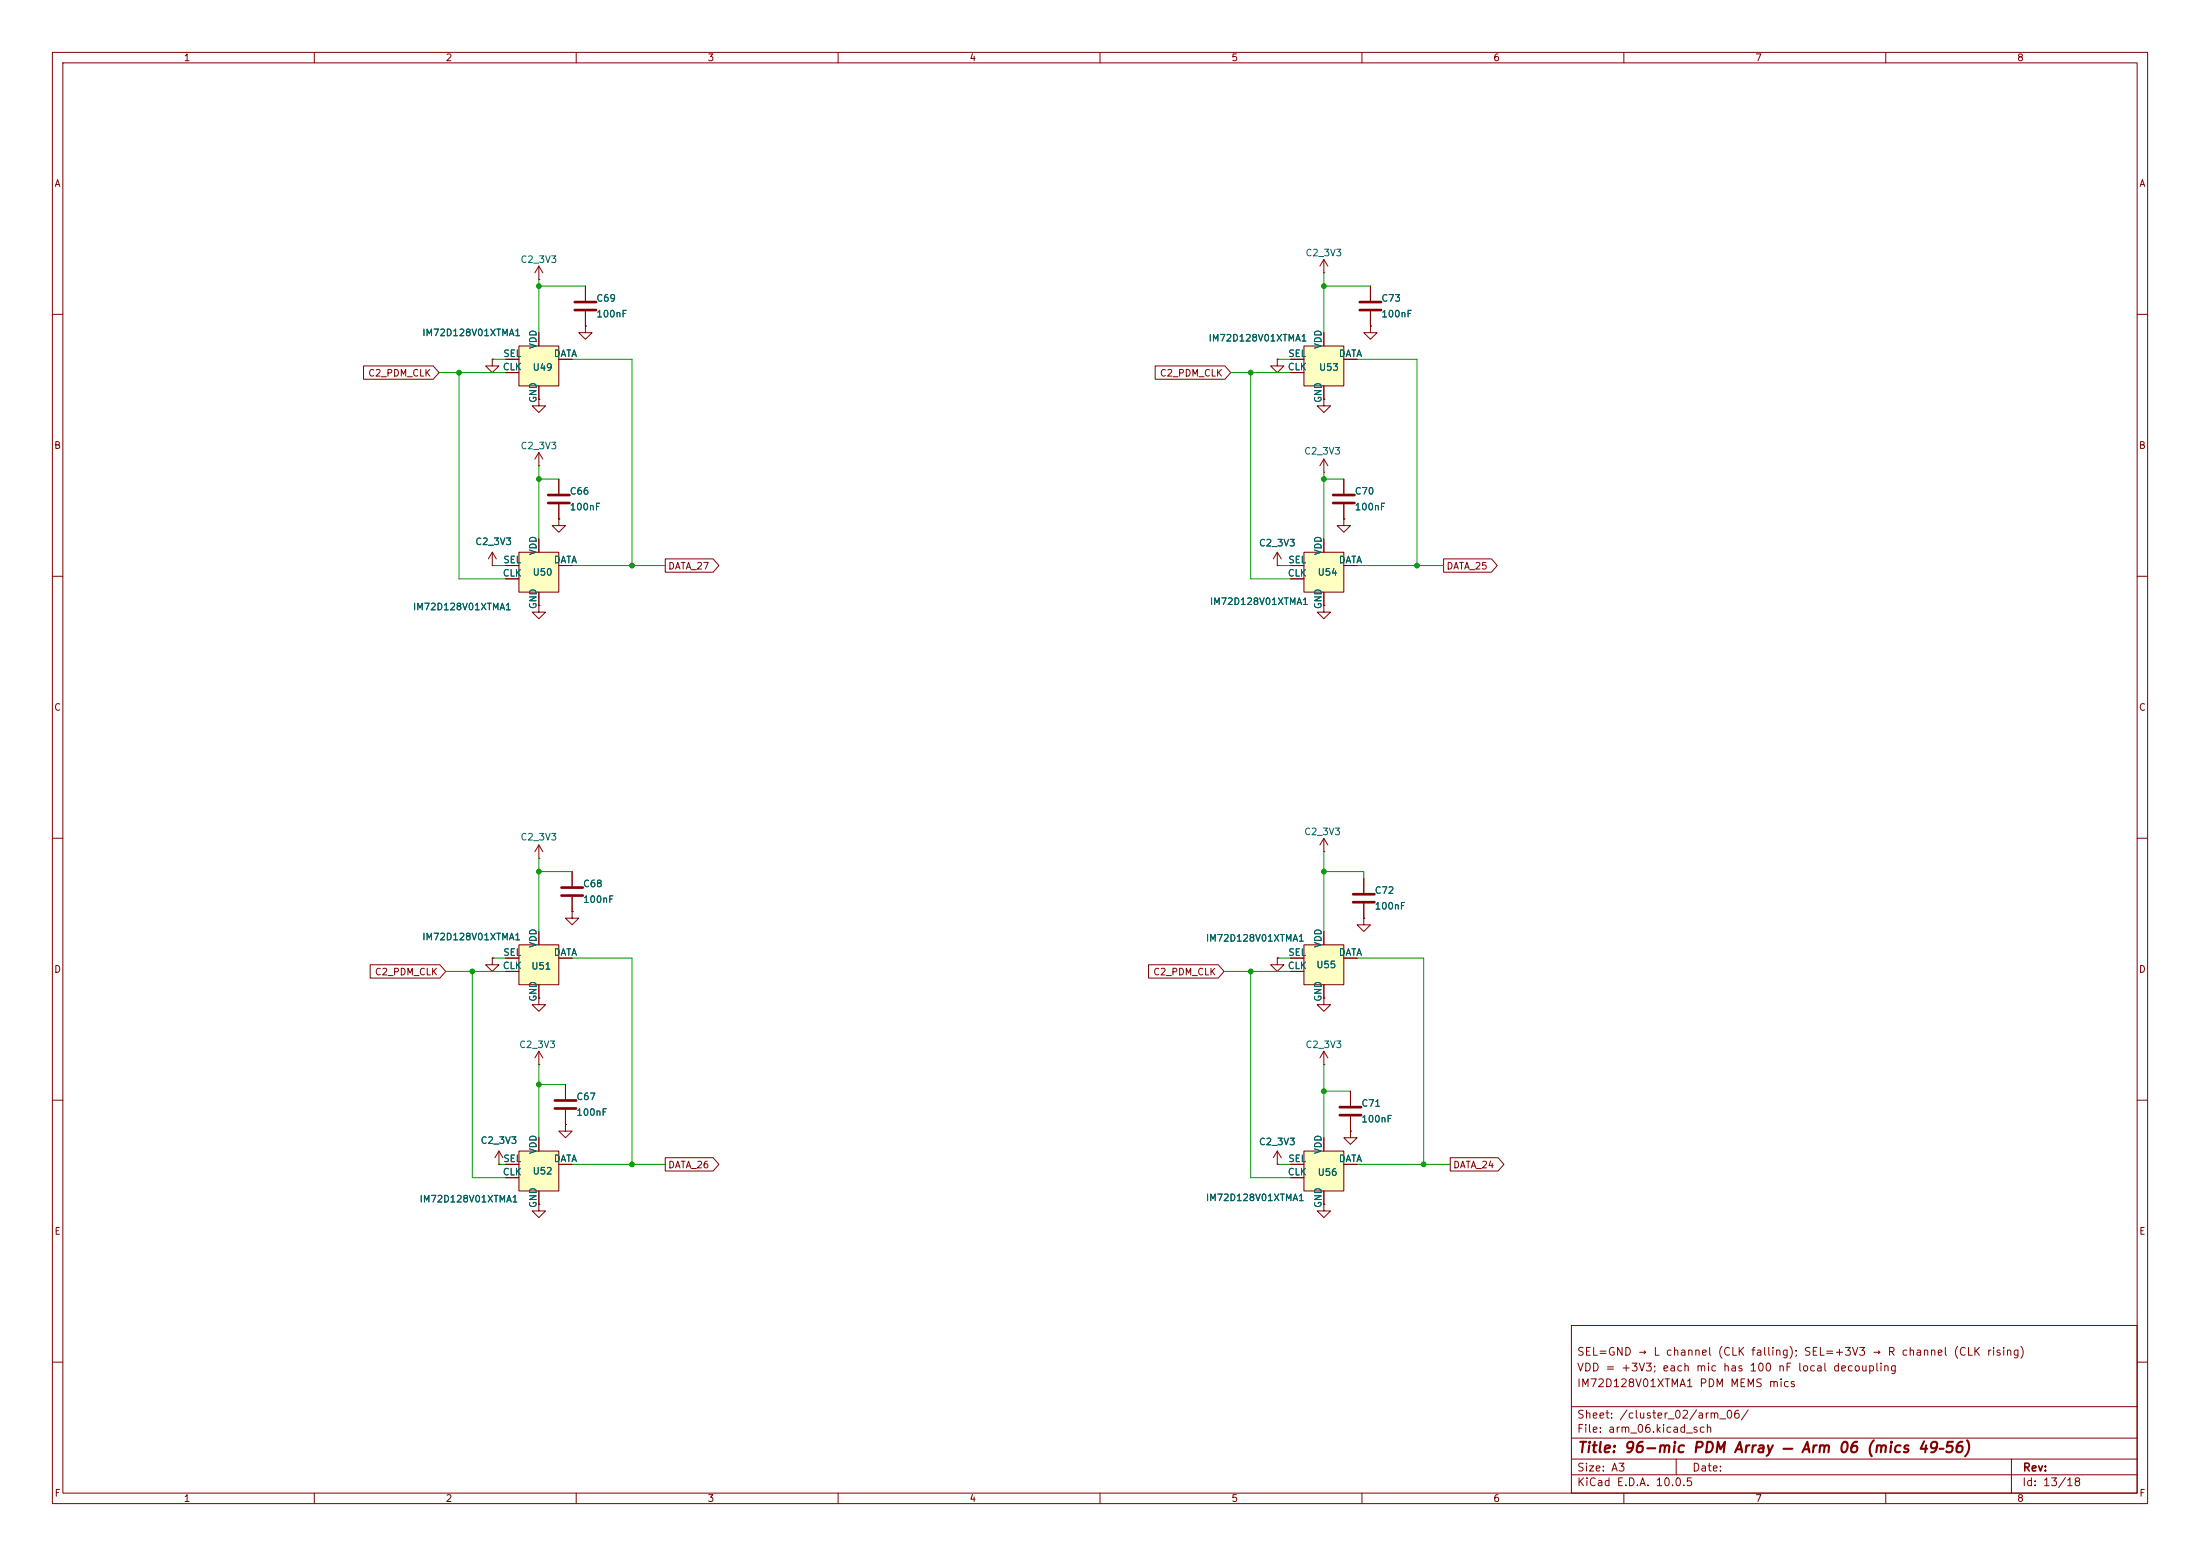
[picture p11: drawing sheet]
<svg xmlns="http://www.w3.org/2000/svg" width="420mm" height="297mm" viewBox="0 0 420 297" stroke-linecap="round" stroke-linejoin="round" font-family="sans-serif">
<g fill="none" stroke="#840000" stroke-width=".19">
<path d="M10 10h400v277h-400zM12 12h396v273h-396zM60 10v2M110 10v2M160 10v2M210 10v2M260 10v2M310 10v2M360 10v2M102.9 53.3h.1M102.9 50.8l-.8 1.3M102.9 50.8l.7 1.3"/>
<path d="M102.9 50.8v2.5M111.8 54.6v2.8M111.8 59.4v2.8M10 60h2M111.8 62.2v1.3h1.2l-1.2 1.3-1.3-1.3h1.3M111.8 62.2h.1M261.6 62.2v1.3h1.3l-1.3 1.3-1.3-1.3h1.3M261.6 62.2h.1M408 60h2M106.7 99.1v1.2h1.2l-1.2 1.3-1.3-1.3h1.3M106.7 99.1h.1M10 110h2"/>
<path d="M94 108h.1M94 105.4l-.8 1.3M94 105.4l.7 1.3M94 105.4v2.6M102.9 115.6v1.2h1.2l-1.2 1.3-1.3-1.3h1.3M102.9 115.6h.1M408 110h2M10 160h2M408 160h2M10 210h2M408 210h2M300 253h108v32h-108z"/>
<path d="M10 260h2M300 278.5h108M300 274.5h108M300 268.5h108M320 278.5v3M384 278.5v6.5M408 260h2M60 285v2M110 285v2M160 285v2M210 285v2M260 285v2"/>
<path d="M300 281.5h108M310 285v2M360 285v2"/>
</g>
<path d="M109.7 57.7h4.1M109.7 59.2h4.1" fill="none" stroke="#840000" stroke-width=".51"/>
<path d="M99.1 105.4h7.6v7.6h-7.6z" fill="#ffffc2"/>
<g fill="none" stroke="#840000" stroke-width=".19">
<path d="M252.7 52.1h.1M252.7 49.5l-.7 1.3M252.7 49.5l.8 1.3M252.7 49.5v2.6M261.6 54.6v2.8M261.6 59.4v2.8M252.7 76.2v1.3h1.3l-1.3 1.2-1.2-1.2h1.2M252.7 76.2h.1M106.7 91.4v2.8M106.7 96.3v2.8M252.7 90.2h.1M252.7 87.6v2.6"/>
<path d="M252.7 87.6l-.7 1.3M252.7 87.6l.8 1.3M96.5 108h2.6M96.5 110.5h2.6M99.1 105.4h7.6v7.6h-7.6zM102.9 102.9v2.5M102.9 113v2.6M106.7 108h2.5M243.8 108h.1M243.8 105.4l-.7 1.3M243.8 105.4l.8 1.3M243.8 105.4v2.6"/>
</g>
<path d="M259.6 57.7h4.1M259.6 59.2h4.1M104.6 94.5h4.1M104.6 96h4.1" fill="none" stroke="#840000" stroke-width=".51"/>
<path d="M248.9 105.4h7.6v7.6h-7.6z" fill="#ffffc2"/>
<path d="M256.5 99.1v1.2h1.3l-1.3 1.3-1.2-1.3h1.2M256.5 99.1h.1M256.5 91.4v2.8M256.5 96.3v2.8M246.4 108h2.5M246.4 110.5h2.5M248.9 105.4h7.6v7.6h-7.6zM252.7 115.6v1.2h1.3l-1.3 1.3-1.2-1.3h1.2M252.7 115.6h.1M252.7 102.9v2.5M252.7 113v2.6M256.5 108h2.6" fill="none" stroke="#840000" stroke-width=".19"/>
<path d="M254.5 94.5h4.1M254.5 96h4.1" fill="none" stroke="#840000" stroke-width=".51"/>
<path d="M248.9 180.3h7.6v7.7h-7.6z" fill="#ffffc2"/>
<path d="M252.7 177.8v2.5M246.4 182.9h2.5M246.4 185.4h2.5M248.9 180.3h7.6v7.7h-7.6zM252.7 188v2.5M256.5 182.9h2.6M252.7 229.9v1.2h1.3l-1.3 1.3-1.2-1.3h1.2M252.7 229.9h.1" fill="none" stroke="#840000" stroke-width=".19"/>
<path d="M248.9 219.7h7.6v7.6h-7.6z" fill="#ffffc2"/>
<g fill="none" stroke="#840000" stroke-width=".19">
<path d="M102.9 76.2v1.3h1.2l-1.2 1.2-1.3-1.2h1.3M102.9 76.2h.1M102.9 88.9h.1M102.9 86.4l-.8 1.2M102.9 86.4l.7 1.2M102.9 86.4v2.5M252.7 162.6h.1M252.7 160v2.6M252.7 160l-.7 1.3M252.7 160l.8 1.3M260.3 175.3v1.2h1.3l-1.3 1.3-1.2-1.3h1.2M260.3 175.3h.1"/>
<path d="M260.3 167.6v2.8M260.3 172.5v2.8M243.8 182.9v1.3h1.3l-1.3 1.2-1.2-1.2h1.2M243.8 182.9h.1M252.7 190.5v1.3h1.3l-1.3 1.2-1.2-1.2h1.2M252.7 190.5h.1M107.9 214.6v1.3h1.3l-1.3 1.3-1.2-1.3h1.2M107.9 214.6h.1M243.8 219.7l-.7 1.3M243.8 219.7l.8 1.3M243.8 219.7v2.5M248.9 219.7h7.6v7.6h-7.6z"/>
<path d="M252.7 203.2h.1M252.7 200.7v2.5M252.7 217.2v2.5M252.7 200.7l-.7 1.2M252.7 200.7l.8 1.2M257.8 215.9v1.3h1.3l-1.3 1.2-1.3-1.2h1.3M257.8 215.9h.1M257.8 208.3v2.8M257.8 213.1v2.8M243.8 222.2h.1M246.4 222.2h2.5M246.4 224.8h2.5"/>
<path d="M252.7 227.3v2.6M256.5 222.2h2.6"/>
</g>
<path d="M258.3 170.7h4.1M258.3 172.2h4.1M255.8 211.3h4M255.8 212.9h4" fill="none" stroke="#840000" stroke-width=".51"/>
<path d="M99.1 66h7.6v7.7h-7.6z" fill="#ffffc2"/>
<g fill="none" stroke="#840000" stroke-width=".19">
<path d="M94 68.6v1.3h1.2l-1.2 1.2-1.3-1.2h1.3M94 68.6h.1M96.5 68.6h2.6M96.5 71.1h2.6M99.1 66h7.6v7.7h-7.6zM102.9 63.5v2.5M102.9 73.7v2.5M106.7 68.6h2.5M94 182.9v1.3h1.2l-1.2 1.2-1.3-1.2h1.3M94 182.9h.1M102.9 203.2h.1M102.9 200.7v2.5"/>
<path d="M102.9 200.7l-.8 1.2M102.9 200.7l.7 1.2M102.9 229.9v1.2h1.2l-1.2 1.3-1.3-1.3h1.3M102.9 229.9h.1"/>
</g>
<path d="M99.1 180.3h7.6v7.7h-7.6z" fill="#ffffc2"/>
<path d="M102.9 177.8v2.5M109.2 166.4v2.8M109.2 171.2v2.8M96.5 182.9h2.6M96.5 185.4h2.6M99.1 180.3h7.6v7.7h-7.6zM102.9 188v2.5M106.7 182.9h2.5" fill="none" stroke="#840000" stroke-width=".19"/>
<path d="M107.2 169.4h4.1M107.2 170.9h4.1" fill="none" stroke="#840000" stroke-width=".51"/>
<path d="M248.9 66h7.6v7.7h-7.6z" fill="#ffffc2"/>
<g fill="none" stroke="#840000" stroke-width=".19">
<path d="M243.8 68.6v1.3h1.3l-1.3 1.2-1.2-1.2h1.2M243.8 68.6h.1M246.4 68.6h2.5M246.4 71.1h2.5M248.9 66h7.6v7.7h-7.6zM252.7 63.5v2.5M252.7 73.7v2.5M256.5 68.6h2.6M102.9 163.8h.1M102.9 161.3l-.8 1.3M102.9 161.3l.7 1.3M102.9 161.3v2.5"/>
<path d="M109.2 174v1.3h1.3l-1.3 1.2-1.3-1.2h1.3M109.2 174h.1M102.9 190.5v1.3h1.2l-1.2 1.2-1.3-1.2h1.3M102.9 190.5h.1M95.2 219.7l-.7 1.3M95.2 219.7l.8 1.3M95.2 219.7v2.5M107.9 207v2.8M107.9 211.8v2.8M95.2 222.2h.1"/>
</g>
<path d="M105.9 210.1h4.1M105.9 211.6h4.1" fill="none" stroke="#840000" stroke-width=".51"/>
<path d="M99.1 219.7h7.6v7.6h-7.6z" fill="#ffffc2"/>
<g fill="none" stroke="#840000" stroke-width=".19">
<path d="M111.8 54.6v2.8M111.8 59.4v2.8M261.6 54.6v2.8M261.6 59.4v2.8M69.4 69.8h13.3l1.1 1.3-1.1 1.3h-13.3zM94 68.6h.1M96.5 68.6h2.6M96.5 71.1h2.6M102.9 76.2h.1M102.9 63.5v2.5M102.9 73.7v2.5M106.7 68.6h2.5"/>
<path d="M111.8 62.2h.1M220.5 69.8h13.3l1.1 1.3-1.1 1.3h-13.3zM243.8 68.6h.1M246.4 68.6h2.5M246.4 71.1h2.5M252.7 76.2h.1M252.7 63.5v2.5M252.7 73.7v2.5M256.5 68.6h2.6M261.6 62.2h.1M106.7 99.1h.1M106.7 91.4v2.8"/>
<path d="M106.7 96.3v2.8M256.5 99.1h.1M256.5 91.4v2.8M256.5 96.3v2.8M94 108h.1M96.5 108h2.6M96.5 110.5h2.6M102.9 115.6h.1M102.9 102.9v2.5M102.9 113v2.6M106.7 108h2.5M127 106.7h9.1l1.1 1.3-1.1 1.2h-9.1z"/>
<path d="M243.8 108h.1M246.4 108h2.5M246.4 110.5h2.5M252.7 115.6h.1M252.7 102.9v2.5M252.7 113v2.6M256.5 108h2.6M275.6 106.7h9.1l1.1 1.3-1.1 1.2h-9.1zM102.9 177.8v2.5M109.2 174h.1M109.2 166.4v2.8M109.2 171.2v2.8"/>
<path d="M252.7 177.8v2.5M260.3 175.3h.1M260.3 167.6v2.8M260.3 172.5v2.8M70.7 184.1h13.3l1.1 1.3-1.1 1.3h-13.3zM94 182.9h.1M96.5 182.9h2.6M96.5 185.4h2.6M102.9 190.5h.1M102.9 188v2.5M106.7 182.9h2.5M219.3 184.1h13.3l1.1 1.3-1.1 1.3h-13.3z"/>
<path d="M243.8 182.9h.1M246.4 182.9h2.5M246.4 185.4h2.5M252.7 190.5h.1M252.7 188v2.5M256.5 182.9h2.6M99.1 219.7h7.6v7.6h-7.6zM102.9 217.2v2.5M107.9 214.6h.1M107.9 207v2.8M107.9 211.8v2.8M252.7 217.2v2.5"/>
<path d="M257.8 215.9h.1M257.8 208.3v2.8M257.8 213.1v2.8M95.2 222.2h.1M96.5 222.2h2.6M96.5 224.8h2.6M102.9 229.9h.1M102.9 227.3v2.6M106.7 222.2h2.5M127 221h9.1l1.1 1.2-1.1 1.3h-9.1zM243.8 222.2h.1M246.4 222.2h2.5"/>
<path d="M246.4 224.8h2.5M252.7 229.9h.1M252.7 227.3v2.6M256.5 222.2h2.6M276.9 221h9.1l1.1 1.2-1.1 1.3h-9.1z"/>
</g>
<g fill="none" stroke="#009600" stroke-width=".19">
<path d="M102.9 53.3v10.2M102.9 54.6h8.9M252.7 52.1v11.4M252.7 54.6h8.9M83.8 71.1h12.7M87.6 71.1v39.4h8.9M94 68.6h2.5M109.2 68.6h11.4v39.4M234.9 71.1h11.5M238.8 71.1v39.4h7.6M243.8 68.6h2.6M259.1 68.6h11.4v39.4"/>
<path d="M102.9 88.9v14M102.9 91.4h3.8M252.7 90.2v12.7M252.7 91.4h3.8M94 108h2.5M109.2 108h17.8M243.8 108h2.6M259.1 108h16.5M102.9 163.8v14M102.9 166.4h6.3M252.7 162.6v15.2M252.7 166.4h7.6v1.2"/>
<path d="M85.1 185.4h11.4M90.2 185.4v39.4h6.3M94 182.9h2.5M109.2 182.9h11.4v39.3M233.7 185.4h12.7M238.8 185.4v39.4h7.6M243.8 182.9h2.6M259.1 182.9h12.7v39.3M102.9 203.2v14M102.9 207h5M252.7 203.2v14M252.7 208.3h5.1"/>
<path d="M95.2 222.2h1.3M109.2 222.2h17.8M243.8 222.2h2.6M259.1 222.2h17.8"/>
</g>
<g fill="#009600" stroke="#009600" stroke-width=".19">
<circle cx="90.2" cy="185.4" r=".46"/>
<circle cx="120.6" cy="222.2" r=".46"/>
<circle cx="102.9" cy="166.4" r=".46"/>
<circle cx="102.9" cy="207" r=".46"/>
<circle cx="238.8" cy="71.1" r=".46"/>
<circle cx="270.5" cy="108" r=".46"/>
<circle cx="252.7" cy="91.4" r=".46"/>
<circle cx="252.7" cy="54.6" r=".46"/>
<circle cx="102.9" cy="54.6" r=".46"/>
<circle cx="120.6" cy="108" r=".46"/>
<circle cx="87.6" cy="71.1" r=".46"/>
<circle cx="102.9" cy="91.4" r=".46"/>
<circle cx="252.7" cy="208.3" r=".46"/>
<circle cx="238.8" cy="185.4" r=".46"/>
<circle cx="252.7" cy="166.4" r=".46"/>
<circle cx="271.8" cy="222.2" r=".46"/>
</g>
<text font-size="2" fill="#840000" x="301" y="277.8">Title: 96-mic PDM Array — Arm 06 (mics 49–56)</text>
<g font-size="1.5" fill="#840000">
<text x="300.9" y="262.1">VDD = +3V3; each mic has 100 nF local decoupling</text>
<text x="300.9" y="259.1">SEL=GND → L channel (CLK falling); SEL=+3V3 → R channel (CLK rising)</text>
<text x="300.9" y="265.1">IM72D128V01XTMA1 PDM MEMS mics</text>
<text x="300.9" y="273.8">File: arm_06.kicad_sch</text>
<text x="300.9" y="271.1">Sheet: /cluster_02/arm_06/</text>
<text x="300.9" y="281.2">Size: A3</text>
<text x="322.9" y="281.2">Date:</text>
<text x="386" y="281.2">Rev:</text>
<text x="300.9" y="284">KiCad E.D.A. 10.0.5</text>
<text x="385.9" y="284">Id: 13/18</text>
</g>
<g font-size="1.3" fill="#840000">
<text x="35" y="12">1</text>
<text x="85" y="12">2</text>
<text x="135" y="12">3</text>
<text x="185" y="12">4</text>
<text x="235" y="12">5</text>
<text x="285" y="12">6</text>
<text x="335" y="12">7</text>
<text x="385" y="12">8</text>
<text x="10.3" y="36">A</text>
<text x="408.3" y="36">A</text>
<text x="70.2" y="72.2">C2_PDM_CLK</text>
<text x="221.3" y="72.2">C2_PDM_CLK</text>
<text x="10.2" y="86">B</text>
<text x="408.2" y="86">B</text>
<text x="127.4" y="109">DATA_27</text>
<text x="276" y="109">DATA_25</text>
<text x="10.2" y="136">C</text>
<text x="408.2" y="136">C</text>
<text x="10.2" y="186">D</text>
<text x="408.2" y="186">D</text>
<text x="71.5" y="186.5">C2_PDM_CLK</text>
<text x="220" y="186.5">C2_PDM_CLK</text>
<text x="127.4" y="223.3">DATA_26</text>
<text x="277.3" y="223.3">DATA_24</text>
<text x="10.3" y="236">E</text>
<text x="408.3" y="236">E</text>
<text x="10.3" y="286">F</text>
<text x="35" y="287">1</text>
<text x="85" y="287">2</text>
<text x="135" y="287">3</text>
<text x="185" y="287">4</text>
<text x="235" y="287">5</text>
<text x="285" y="287">6</text>
<text x="335" y="287">7</text>
<text x="385" y="287">8</text>
<text x="408.3" y="286">F</text>
</g>
<g font-size="1.3" fill="#006464">
<text x="99.3" y="50.5">C2_3V3</text>
<text x="249.1" y="49.2">C2_3V3</text>
<text x="113.7" y="57.9">C69</text>
<text x="263.6" y="57.9">C73</text>
<text x="80.5" y="64.5">IM72D128V01XTMA1</text>
<text x="113.7" y="60.9">100nF</text>
<text x="230.6" y="65.5">IM72D128V01XTMA1</text>
<text x="263.6" y="60.9">100nF</text>
<text x="95.9" y="71">CLK</text>
<text x="96" y="68.4">SEL</text>
<text x="101.6" y="71.1">U49</text>
<text x="102.7" y="66.7" transform="rotate(-90 102.7 66.7)">VDD</text>
<text x="105.6" y="68.4">DATA</text>
<text x="245.7" y="71">CLK</text>
<text x="245.8" y="68.4">SEL</text>
<text x="251.7" y="71.1">U53</text>
<text x="252.6" y="66.7" transform="rotate(-90 252.6 66.7)">VDD</text>
<text x="255.5" y="68.4">DATA</text>
<text x="102.7" y="77" transform="rotate(-90 102.7 77)">GND</text>
<text x="252.6" y="77" transform="rotate(-90 252.6 77)">GND</text>
<text x="99.3" y="86.1">C2_3V3</text>
<text x="248.9" y="87.1">C2_3V3</text>
<text x="108.7" y="94.7">C66</text>
<text x="258.5" y="94.7">C70</text>
<text x="108.7" y="97.7">100nF</text>
<text x="258.5" y="97.7">100nF</text>
<text x="90.6" y="104.3">C2_3V3</text>
<text x="96" y="107.8">SEL</text>
<text x="102.7" y="106.1" transform="rotate(-90 102.7 106.1)">VDD</text>
<text x="105.6" y="107.8">DATA</text>
<text x="240.2" y="104.6">C2_3V3</text>
<text x="245.8" y="107.8">SEL</text>
<text x="252.6" y="106.1" transform="rotate(-90 252.6 106.1)">VDD</text>
<text x="255.5" y="107.8">DATA</text>
<text x="95.9" y="110.4">CLK</text>
<text x="101.6" y="110.2">U50</text>
<text x="245.7" y="110.4">CLK</text>
<text x="251.4" y="110.2">U54</text>
<text x="78.7" y="116.8">IM72D128V01XTMA1</text>
<text x="102.7" y="116.4" transform="rotate(-90 102.7 116.4)">GND</text>
<text x="230.9" y="115.8">IM72D128V01XTMA1</text>
<text x="252.6" y="116.4" transform="rotate(-90 252.6 116.4)">GND</text>
<text x="99.3" y="160.7">C2_3V3</text>
<text x="248.9" y="159.7">C2_3V3</text>
<text x="111.2" y="169.6">C68</text>
<text x="111.2" y="172.6">100nF</text>
<text x="262.3" y="170.9">C72</text>
<text x="262.3" y="173.9">100nF</text>
<text x="80.5" y="179.8">IM72D128V01XTMA1</text>
<text x="95.9" y="185.3">CLK</text>
<text x="96" y="182.7">SEL</text>
<text x="101.3" y="185.4">U51</text>
<text x="102.7" y="181" transform="rotate(-90 102.7 181)">VDD</text>
<text x="105.6" y="182.7">DATA</text>
<text x="230.1" y="180">IM72D128V01XTMA1</text>
<text x="245.7" y="185.3">CLK</text>
<text x="245.8" y="182.7">SEL</text>
<text x="251.2" y="185.1">U55</text>
<text x="252.6" y="181" transform="rotate(-90 252.6 181)">VDD</text>
<text x="255.5" y="182.7">DATA</text>
<text x="102.7" y="191.3" transform="rotate(-90 102.7 191.3)">GND</text>
<text x="252.6" y="191.3" transform="rotate(-90 252.6 191.3)">GND</text>
<text x="99" y="200.4">C2_3V3</text>
<text x="249.1" y="200.4">C2_3V3</text>
<text x="109.9" y="210.3">C67</text>
<text x="109.9" y="213.3">100nF</text>
<text x="259.8" y="211.6">C71</text>
<text x="259.8" y="214.6">100nF</text>
<text x="91.6" y="218.6">C2_3V3</text>
<text x="102.7" y="220.4" transform="rotate(-90 102.7 220.4)">VDD</text>
<text x="240.2" y="218.9">C2_3V3</text>
<text x="252.6" y="220.4" transform="rotate(-90 252.6 220.4)">VDD</text>
<text x="95.9" y="224.7">CLK</text>
<text x="96" y="222.1">SEL</text>
<text x="101.6" y="224.5">U52</text>
<text x="105.6" y="222.1">DATA</text>
<text x="245.7" y="224.7">CLK</text>
<text x="245.8" y="222.1">SEL</text>
<text x="251.4" y="224.7">U56</text>
<text x="255.5" y="222.1">DATA</text>
<text x="80" y="229.8">IM72D128V01XTMA1</text>
<text x="102.7" y="230.7" transform="rotate(-90 102.7 230.7)">GND</text>
<text x="230.1" y="229.6">IM72D128V01XTMA1</text>
<text x="252.6" y="230.7" transform="rotate(-90 252.6 230.7)">GND</text>
</g>
</svg>
